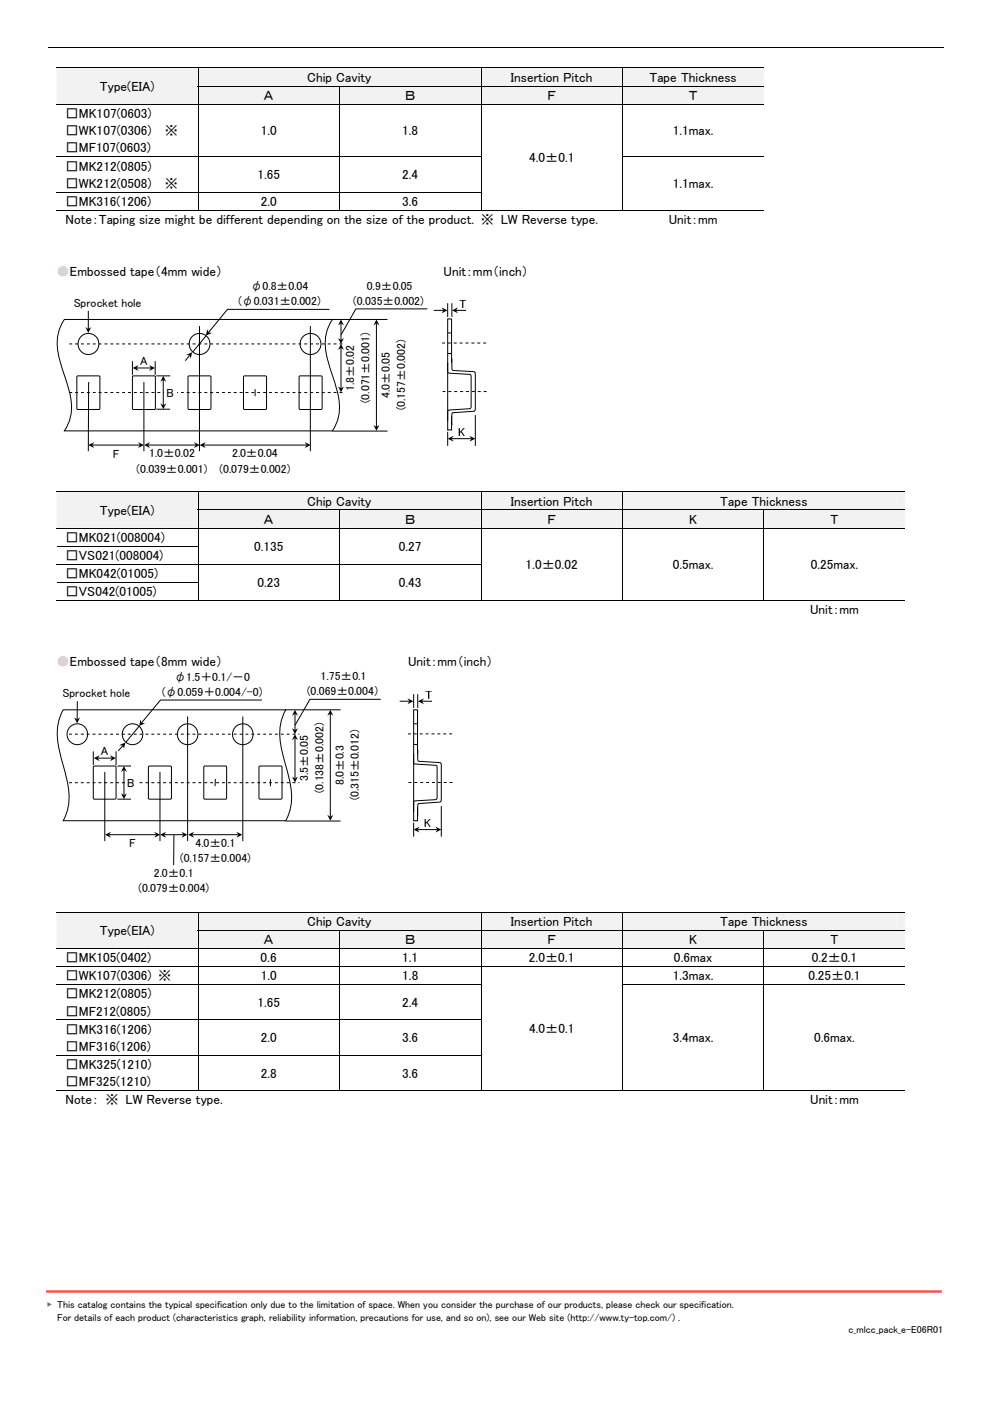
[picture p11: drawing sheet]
<svg xmlns="http://www.w3.org/2000/svg" width="210mm" height="297mm" viewBox="0 0 210 297" stroke-linecap="round" stroke-linejoin="round" font-family="sans-serif">
<path d="M9.8 273.8h190" fill="none" stroke="#ff5050" stroke-width=".53"/>
<g fill="#f2f2f2">
<path d="M12 14.5h29.9v7.5h-29.9z"/>
<path d="M13.9 16.4h26.2v3.7h-26.2z"/>
<path d="M42.1 14.5h59.8v3.7h-59.8z"/>
<path d="M43.9 14.5h56.2v3.7h-56.2z"/>
<path d="M102.1 14.5h29.8v3.7h-29.8z"/>
<path d="M103.9 14.5h26.2v3.7h-26.2z"/>
<path d="M132.1 14.5h29.9v3.7h-29.9z"/>
<path d="M133.9 14.5h26.2v3.7h-26.2z"/>
</g>
<path d="M12 14.4h150M42 14.5v3.7M102 14.5v3.7M132 14.5v3.7" fill="none" stroke="#000" stroke-width=".21"/>
<g fill="#f2f2f2">
<path d="M42.1 18.4h29.8v3.6h-29.8z"/>
<path d="M43.9 18.4h26.2v3.6h-26.2z"/>
<path d="M72.1 18.4h29.8v3.6h-29.8z"/>
<path d="M73.9 18.4h26.2v3.6h-26.2z"/>
<path d="M102.1 18.4h29.8v3.6h-29.8z"/>
<path d="M103.9 18.4h26.2v3.6h-26.2z"/>
<path d="M132.1 18.4h29.9v3.6h-29.9z"/>
<path d="M133.9 18.4h26.2v3.6h-26.2z"/>
</g>
<g fill="none" stroke="#000" stroke-width=".21">
<path d="M42 18.3v3.7M72 18.3v3.7M102 18.3v3.7M132 18.3v3.7M162 18.2h-120.1M12 22.1h150M12 33.3h90.1M42 22.2v11M42 33.3v7.4M72 22.2v11M72 33.3v7.4M102 22.2v11"/>
<path d="M102 33.3v7.4M132 22.2v11M132 33.3v7.4M132.1 33.3h29.9M12 40.7h90.1M12 44.6h150M42 40.8v3.7M72 40.8v3.7M102 40.8v3.7M132 40.8v3.7"/>
</g>
<path d="M131.9 33.2h.2v.1h-.2zM131.9 40.7h.2v.1h-.2z" fill="#000"/>
<path d="M92 65.8h2.1M94.9 70.6h.9M94.9 75h.9" fill="none" stroke="#040000" stroke-width=".21"/>
<g fill="none" stroke="#040000" stroke-width=".21" stroke-dasharray=".6 .6" stroke-linecap="butt">
<path d="M93.8 72.7h.6M95 72.7h.6M96.2 72.7h.7M97.5 72.7h.6M98.7 72.7h.7M100 72.7h.6M101.2 72.7h.7M102.5 72.7h.6M93.9 83h.6M95.1 83h.6M96.4 83h.6M97.6 83h.6"/>
<path d="M98.8 83h.7M100.1 83h.6M101.3 83h.7M102.6 83h.6"/>
</g>
<path d="M93.7 65.2l1.2 .6-1.2 .6 .4-.6z" fill-rule="evenodd" fill="#040000"/>
<path d="M96.7 65.8h2.1" fill="none" stroke="#040000" stroke-width=".21"/>
<path d="M95.9 65.8l1.2-.6-.4 .6 .4 .6z" fill-rule="evenodd" fill="#040000"/>
<path d="M95.8 93h4.2" fill="none" stroke="#040000" stroke-width=".21"/>
<g fill="#040000">
<path d="M99.6 92.4l1.2 .6-1.2 .6 .4-.6z" fill-rule="evenodd"/>
<path d="M95 93l1.2-.6-.4 .6 .4 .6z" fill-rule="evenodd"/>
</g>
<path d="M94.9 67.6h.9M95 64.3v2.9M95 67.6v23.7M95.8 67.6v9.4M95.8 64.3v2.9M95 91.1h.8M95 91.6v2.9M95.8 88.3v2.9M100.8 88v6.5" fill="none" stroke="#040000" stroke-width=".21"/>
<g fill="#040000">
<path d="M97.5 63.6h1.3v.2h-.5v1.5h-.3v-1.5h-.5z"/>
<path d="M97.3 90.8h.3v.8l.7-.8h.3l-.7 .7 .7 .9h-.3l-.6-.8-.1 .2v.6h-.3z"/>
</g>
<path d="M13.7 67.7h56.8a9.8 9.8 0 0 0-1.1 8.4l1.3 4.1a15 15 0 0 1 1.1 8.4l-.5 1.4-.8 1.4h-56.8a10 10 0 0 0 .8-9.2l-1.3-4a13.7 13.7 0 0 1-.8-7.8l.5-1.4zM28.1 76.6v2.9M32.9 76.6v2.9M42.3 69.1v26.6M95 76.9v1.8l.1 .4 4.7 .4 .1 4-.1 3.1-4.7 .4-.1 2.3M95.8 76v2.1l.3 .4 4.5 .3 .1 .1 .1 4.7-.1 3.5-4.8 .5-.1 2.5M18.8 81l-.1 14.7M19.6 94.4h10.1M30.5 81v14.7" fill="none" stroke="#040000" stroke-width=".21"/>
<g fill="none" stroke="#040000" stroke-width=".21" stroke-dasharray=".6 .6" stroke-linecap="butt">
<path d="M14.7 72.9h.6M15.9 72.9h.7M17.2 72.9h.6M18.4 72.9h.6M19.7 72.9h.6M20.9 72.9h.6M22.2 72.9h.6M23.4 72.9h.6M24.7 72.9h.6M25.9 72.9h.6M27.2 72.9h.6M28.4 72.9h.6"/>
<path d="M29.7 72.9h.6M30.9 72.9h.6M32.1 72.9h.7M33.4 72.9h.6M34.6 72.9h.6M35.9 72.9h.6M37.1 72.9h.6M38.4 72.9h.6M39.6 72.9h.6M40.9 72.9h.6M42.1 72.9h.6M43.3 72.9h.7"/>
<path d="M44.6 72.9h.6M45.8 72.9h.7M47.1 72.9h.6M48.3 72.9h.7M49.6 72.9h.6M50.8 72.9h.7M52.1 72.9h.6M53.3 72.9h.6M54.6 72.9h.6M55.8 72.9h.6M57.1 72.9h.6M58.3 72.9h.6"/>
<path d="M59.5 72.9h.7M60.8 72.9h.6M62 72.9h.7M63.3 72.9h.6M64.5 72.9h.7M65.8 72.9h.6M67 72.9h.6M68.3 72.9h.6M69.5 72.9h.6M70.8 72.9h.6M72 72.9h.6"/>
</g>
<g fill="#040000">
<path d="M29.3 93.7l1.2 .7-1.2 .6 .4-.6z" fill-rule="evenodd"/>
<path d="M18.7 94.4l1.3-.7-.4 .7 .4 .6z" fill-rule="evenodd"/>
</g>
<path d="M43.2 94.4h21.8" fill="none" stroke="#040000" stroke-width=".21"/>
<g fill="#040000">
<path d="M64.6 93.7l1.3 .7-1.3 .6 .4-.6z" fill-rule="evenodd"/>
<path d="M42.4 94.4l1.2-.7-.4 .7 .4 .6z" fill-rule="evenodd"/>
</g>
<path d="M31.4 94.4h10.1" fill="none" stroke="#040000" stroke-width=".21"/>
<g fill="#040000">
<path d="M41.1 93.7l1.3 .7-1.3 .6 .4-.6z" fill-rule="evenodd"/>
<path d="M30.6 94.4l1.2-.7-.4 .7 .4 .6z" fill-rule="evenodd"/>
</g>
<path d="M70.4 67.7h11.8M72.3 68.6v3.5M70.4 91.4h11.8" fill="none" stroke="#040000" stroke-width=".21"/>
<g fill="#040000">
<path d="M71.7 71.7l.6 .4 .6-.4-.6 1.2z" fill-rule="evenodd"/>
<path d="M72.3 67.7l.6 1.3-.6-.4-.6 .4z" fill-rule="evenodd"/>
</g>
<path d="M72.3 73.8v8.5" fill="none" stroke="#040000" stroke-width=".21"/>
<g fill="#040000">
<path d="M71.7 81.9l.6 .4 .6-.4-.6 1.3z" fill-rule="evenodd"/>
<path d="M72.3 72.9l.6 1.3-.6-.4-.6 .4z" fill-rule="evenodd"/>
</g>
<path d="M79.8 68.6v21.9" fill="none" stroke="#040000" stroke-width=".21"/>
<g fill="#040000">
<path d="M79.2 90.1l.6 .4 .7-.4-.7 1.3z" fill-rule="evenodd"/>
<path d="M79.8 67.7l.7 1.3-.7-.4-.6 .4z" fill-rule="evenodd"/>
</g>
<path d="M16.4 79.8h4.7v7h-4.7zM29 78h3M54.1 82.5v1.5" fill="none" stroke="#040000" stroke-width=".21"/>
<g fill="none" stroke="#040000" stroke-width=".21" stroke-dasharray=".6 .6" stroke-linecap="butt">
<path d="M14.7 83.2h.6M15.9 83.2h.7M17.2 83.2h.6M18.4 83.2h.6M19.7 83.2h.6M20.9 83.2h.6M22.2 83.2h.6M23.4 83.2h.6M24.7 83.2h.6M25.9 83.2h.6M27.2 83.2h.6M28.4 83.2h.6"/>
<path d="M29.7 83.2h.6M30.9 83.2h.6M32.1 83.2h.7M33.4 83.2h.6M34.6 83.2h.6M35.9 83.2h.6M37.1 83.2h.6M38.4 83.2h.6M39.6 83.2h.6M40.9 83.2h.6M42.1 83.2h.6M43.3 83.2h.7"/>
<path d="M44.6 83.2h.6M45.8 83.2h.7M47.1 83.2h.6M48.3 83.2h.7M49.6 83.2h.6M50.8 83.2h.7M52.1 83.2h.6M53.3 83.2h.6M54.6 83.2h.6M55.8 83.2h.6M57.1 83.2h.6M58.3 83.2h.6"/>
<path d="M59.5 83.2h.7M60.8 83.2h.6M62 83.2h.7M63.3 83.2h.6M64.5 83.2h.7M65.8 83.2h.6M67 83.2h.6M68.3 83.2h.6M69.5 83.2h.6M70.8 83.2h.6M72 83.2h.6"/>
</g>
<g fill="#040000">
<path d="M31.6 77.4l1.3 .6-1.3 .7 .4-.7z" fill-rule="evenodd"/>
<path d="M28.1 78l1.3-.6-.4 .6 .4 .7z" fill-rule="evenodd"/>
</g>
<path d="M33.1 79.7h3M33.1 86.8h3M34.6 80.5v5.4" fill="none" stroke="#040000" stroke-width=".21"/>
<g fill="#040000">
<path d="M34 85.5l.6 .4 .6-.4-.6 1.3z" fill-rule="evenodd"/>
<path d="M34.6 79.7l.6 1.2-.6-.4-.6 .4z" fill-rule="evenodd"/>
</g>
<path d="M34.8 81.6h2.7v2.9h-2.7z" fill="#fff"/>
<g fill="none" stroke="#040000" stroke-width=".21">
<path d="M40.2 75.3l-.9 1.2M43.7 71.2l-2.8 3.5"/>
<circle cx="18.8" cy="72.9" r="2.22"/>
<circle cx="42.4" cy="72.9" r="2.22"/>
</g>
<path d="M39.5 75.3l1.2-.6-.3 1.4-.2-.8z" fill-rule="evenodd" fill="#040000"/>
<path d="M69.9 65.6h-21.7l-4 4.9" fill="none" stroke="#040000" stroke-width=".21"/>
<path d="M44 69.8l.2 .7 .8 .1-1.3 .6z" fill-rule="evenodd" fill="#040000"/>
<path d="M18.7 65.9v3.9M90.6 65.5h-15.1l-3.2 5.5" fill="none" stroke="#040000" stroke-width=".21"/>
<path d="M18.1 69.3l.6 .5 .7-.5-.7 1.3z" fill-rule="evenodd" fill="#040000"/>
<g fill="none" stroke="#040000" stroke-width=".21">
<path d="M28.1 79.8h4.8l.1 6.8-.2 .2h-4.7zM39.9 79.8h4.8v6.8l-.1 .2h-4.7zM51.7 79.8h4.8v6.8l-.1 .2h-4.7zM63.5 79.8h4.8v6.8l-.1 .2h-4.7zM65.8 69.1v26.6"/>
<circle cx="65.9" cy="72.9" r="2.23"/>
</g>
<g fill="#f2f2f2">
<path d="M12 104.4h29.9v7.5h-29.9z"/>
<path d="M13.9 106.3h26.2v3.6h-26.2z"/>
<path d="M42.1 104.4h59.8v3.6h-59.8z"/>
<path d="M43.9 104.4h56.2v3.6h-56.2z"/>
<path d="M102.1 104.4h29.8v3.6h-29.8z"/>
<path d="M103.9 104.4h26.2v3.6h-26.2z"/>
<path d="M132.1 104.4h59.9v3.6h-59.9z"/>
<path d="M133.9 104.4h56.2v3.6h-56.2z"/>
</g>
<path d="M12 104.3h180M42 104.4v3.6M102 104.4v3.6M132 104.4v3.6" fill="none" stroke="#000" stroke-width=".21"/>
<g fill="#f2f2f2">
<path d="M42.1 108.2h29.8v3.7h-29.8z"/>
<path d="M43.9 108.2h26.2v3.7h-26.2z"/>
<path d="M72.1 108.2h29.8v3.7h-29.8z"/>
<path d="M73.9 108.2h26.2v3.7h-26.2z"/>
<path d="M102.1 108.2h29.8v3.7h-29.8z"/>
<path d="M103.9 108.2h26.2v3.7h-26.2z"/>
<path d="M132.1 108.2h29.9v3.7h-29.9z"/>
<path d="M133.9 108.2h26.2v3.7h-26.2z"/>
<path d="M162.1 108.2h29.9v3.7h-29.9z"/>
<path d="M163.9 108.2h26.2v3.7h-26.2z"/>
</g>
<g fill="none" stroke="#000" stroke-width=".21">
<path d="M12 112h180M12 115.8h30.1M12 119.6h90.1M41.9 108.1h150.1M42 108.2v3.7M42 112v3.7M42 115.9v3.6M42 119.7v3.7M72 108.2v3.7M72 112v3.7M72 115.9v3.6M72 119.7v3.7"/>
<path d="M102 108.2v3.7M102 112v3.7M102 115.9v3.6M102 119.7v3.7M132 108.2v3.7M132 112v3.7M132 115.9v3.6M132 119.7v3.7M162 108.2v3.7M162 112v3.7M162 115.9v3.6M162 119.7v3.7"/>
<path d="M12 123.5h30.1M12 127.3h180M42 123.5v3.7M72 123.5v3.7M102 123.5v3.7M132 123.5v3.7M162 123.5v3.7"/>
</g>
<path d="M71.9 115.7h.2v.2h-.2zM101.9 115.7h.2v.2h-.2zM131.9 115.7h.2v.2h-.2zM131.9 119.5h.2v.2h-.2zM161.9 115.7h.2v.2h-.2zM161.9 119.5h.2v.2h-.2zM71.9 123.4h.2v.1h-.2zM101.9 123.4h.2v.1h-.2zM131.9 123.4h.2v.1h-.2zM161.9 123.4h.2v.1h-.2z" fill="#000"/>
<path d="M84.8 148.7h2M87.7 153.5h.9M87.7 157.8h.9" fill="none" stroke="#040000" stroke-width=".21"/>
<g fill="none" stroke="#040000" stroke-width=".21" stroke-dasharray=".6 .6" stroke-linecap="butt">
<path d="M86.5 155.6h.7M87.8 155.6h.6M89 155.6h.6M90.3 155.6h.6M91.5 155.6h.6M92.8 155.6h.6M94 155.6h.6M95.3 155.6h.6M86.6 165.9h.6M87.9 165.9h.6M89.1 165.9h.6M90.4 165.9h.6"/>
<path d="M91.6 165.9h.6M92.9 165.9h.6M94.1 165.9h.6M95.4 165.9h.6"/>
</g>
<path d="M86.4 148.1l1.3 .6-1.3 .6 .4-.6z" fill-rule="evenodd" fill="#040000"/>
<path d="M89.5 148.7h2.1" fill="none" stroke="#040000" stroke-width=".21"/>
<path d="M88.7 148.7l1.2-.6-.4 .6 .4 .6z" fill-rule="evenodd" fill="#040000"/>
<path d="M88.6 175.9h4.2" fill="none" stroke="#040000" stroke-width=".21"/>
<g fill="#040000">
<path d="M92.4 175.3l1.2 .6-1.2 .6 .4-.6z" fill-rule="evenodd"/>
<path d="M87.7 175.9l1.3-.6-.4 .6 .4 .6z" fill-rule="evenodd"/>
</g>
<path d="M87.7 150.5h.9M87.7 147.2v2.9M87.7 150.5v23.7M88.6 150.5v9.4M88.6 147.2v2.9M87.7 174h.9M87.7 174.4v3M88.6 171.2v2.9M93.6 170.9v6.5" fill="none" stroke="#040000" stroke-width=".21"/>
<g fill="#040000">
<path d="M90.2 146.5h1.4v.1h-.5v1.6h-.3v-1.6h-.6z"/>
<path d="M90.1 173.7h.2v.7l.8-.7h.3l-.7 .6 .7 1h-.3l-.6-.8-.2 .2v.6h-.2z"/>
</g>
<g fill="none" stroke="#040000" stroke-width=".21">
<path d="M13.4 150.5h47.2a12.2 12.2 0 0 0-.6 9.7l1.2 4.1a12.9 12.9 0 0 1-.6 9.7h-47.2a12.2 12.2 0 0 0 .6-9.7l-1.2-4.1a12.9 12.9 0 0 1 .6-9.7zM19.8 159.3v2.9M24.6 159.3v2.9M39.8 151.9v26.4M51.5 151.9v26.4M87.7 159.8l.2 2.1 4.5 .4h.2l.1 .6-.1 6.5-4.8 .5-.1 2.2M88.6 158.9v2.1l.1 .3 4.6 .4 .2 .1 .1 .7-.1 7.4-4.8 .5-.1 2.6M22.2 163.7v14.6M23.1 177h10M33.9 163.7v14.6"/>
<circle cx="39.8" cy="155.7" r="2.2"/>
<circle cx="51.5" cy="155.7" r="2.2"/>
</g>
<g fill="none" stroke="#040000" stroke-width=".21" stroke-dasharray=".6 .6" stroke-linecap="butt">
<path d="M14.6 155.7h.7M15.9 155.7h.6M17.1 155.7h.7M18.4 155.7h.6M19.6 155.7h.7M20.9 155.7h.6M22.1 155.7h.7M23.4 155.7h.6M24.6 155.7h.7M25.9 155.7h.6M27.1 155.7h.6M28.4 155.7h.6"/>
<path d="M29.6 155.7h.6M30.9 155.7h.6M32.1 155.7h.6M33.4 155.7h.6M34.6 155.7h.6M35.9 155.7h.6M37.1 155.7h.6M38.4 155.7h.6M39.6 155.7h.6M40.8 155.7h.7M42.1 155.7h.6M43.3 155.7h.7"/>
<path d="M44.6 155.7h.6M45.8 155.7h.7M47.1 155.7h.6M48.3 155.7h.7M49.6 155.7h.6M50.8 155.7h.6M52.1 155.7h.6M53.3 155.7h.6M54.6 155.7h.6M55.8 155.7h.6M57.1 155.7h.6M58.3 155.7h.6"/>
<path d="M59.6 155.7h.6M60.8 155.7h.6M62 155.7h.7M63.3 155.7h.2"/>
</g>
<g fill="#040000">
<path d="M32.7 176.4l1.3 .6-1.3 .6 .4-.6z" fill-rule="evenodd"/>
<path d="M22.3 177l1.2-.6-.4 .6 .4 .6z" fill-rule="evenodd"/>
</g>
<path d="M40.7 177h9.9" fill="none" stroke="#040000" stroke-width=".21"/>
<g fill="#040000">
<path d="M50.1 176.4l1.3 .6-1.3 .6 .5-.6z" fill-rule="evenodd"/>
<path d="M39.9 177l1.2-.6-.4 .6 .4 .6z" fill-rule="evenodd"/>
</g>
<path d="M34.8 177h4.1" fill="none" stroke="#040000" stroke-width=".21"/>
<g fill="#040000">
<path d="M38.5 176.4l1.3 .6-1.3 .6 .4-.6z" fill-rule="evenodd"/>
<path d="M34 177l1.2-.6-.4 .6 .4 .6z" fill-rule="evenodd"/>
</g>
<path d="M60.6 150.5h11.6M62.6 151.3v3.5M60.6 174.1h11.6" fill="none" stroke="#040000" stroke-width=".21"/>
<g fill="#040000">
<path d="M61.9 154.4l.7 .4 .6-.4-.6 1.3z" fill-rule="evenodd"/>
<path d="M62.6 150.5l.6 1.2-.6-.4-.7 .4z" fill-rule="evenodd"/>
</g>
<path d="M62.6 156.5v8.6" fill="none" stroke="#040000" stroke-width=".21"/>
<g fill="#040000">
<path d="M61.9 164.7l.7 .4 .6-.4-.6 1.2z" fill-rule="evenodd"/>
<path d="M62.6 155.7l.6 1.2-.6-.4-.7 .4z" fill-rule="evenodd"/>
</g>
<path d="M70.1 151.3v21.9" fill="none" stroke="#040000" stroke-width=".21"/>
<g fill="#040000">
<path d="M69.4 172.8l.7 .4 .6-.4-.6 1.2z" fill-rule="evenodd"/>
<path d="M70.1 150.5l.6 1.2-.6-.4-.7 .4z" fill-rule="evenodd"/>
</g>
<path d="M19.9 162.5h4.7v6.9h-4.7zM20.7 160.7h3M45.7 165.2l-.1 1.5M57.4 165.2v1.5" fill="none" stroke="#040000" stroke-width=".21"/>
<g fill="none" stroke="#040000" stroke-width=".21" stroke-dasharray=".6 .6" stroke-linecap="butt">
<path d="M14.6 165.9h.7M15.9 165.9h.6M17.1 165.9h.7M18.4 165.9h.6M19.6 165.9h.7M20.9 165.9h.6M22.1 165.9h.7M23.4 165.9h.6M24.6 165.9h.7M25.9 165.9h.6M27.1 165.9h.6M28.4 165.9h.6"/>
<path d="M29.6 165.9h.6M30.9 165.9h.6M32.1 165.9h.6M33.4 165.9h.6M34.6 165.9h.6M35.9 165.9h.6M37.1 165.9h.6M38.4 165.9h.6M39.6 165.9h.6M40.8 165.9h.7M42.1 165.9h.6M43.3 165.9h.7"/>
<path d="M44.6 165.9h.6M45.8 165.9h.7M47.1 165.9h.6M48.3 165.9h.7M49.6 165.9h.6M50.8 165.9h.6M52.1 165.9h.6M53.3 165.9h.6M54.6 165.9h.6M55.8 165.9h.6M57.1 165.9h.6M58.3 165.9h.6"/>
<path d="M59.6 165.9h.6M60.8 165.9h.6M62 165.9h.7M63.3 165.9h.2"/>
</g>
<g fill="#040000">
<path d="M23.3 160.1l1.3 .6-1.3 .7 .4-.7z" fill-rule="evenodd"/>
<path d="M19.9 160.7l1.2-.6-.4 .6 .4 .7z" fill-rule="evenodd"/>
</g>
<path d="M24.9 162.4h2.9M24.9 169.4h2.9M26.3 163.2v5.4" fill="none" stroke="#040000" stroke-width=".21"/>
<g fill="#040000">
<path d="M25.7 168.2l.6 .4 .6-.4-.6 1.2z" fill-rule="evenodd"/>
<path d="M26.3 162.4l.6 1.3-.6-.5-.6 .5z" fill-rule="evenodd"/>
</g>
<path d="M26.4 164.4h2.8v2.9h-2.8z" fill="#fff"/>
<g fill="none" stroke="#040000" stroke-width=".21">
<path d="M26.1 158.1l-1 1.1M29.5 154l-2.8 3.4"/>
<circle cx="16.4" cy="155.7" r="2.2"/>
<circle cx="28.1" cy="155.7" r="2.19"/>
</g>
<path d="M25.3 158l1.3-.6-.3 1.4-.2-.7z" fill-rule="evenodd" fill="#040000"/>
<path d="M55.5 148.4h-21.5l-4 4.8M36.9 177l-.1 6.4" fill="none" stroke="#040000" stroke-width=".21"/>
<path d="M29.8 152.5l.2 .7 .8 .2-1.3 .5z" fill-rule="evenodd" fill="#040000"/>
<path d="M16.4 148.7v3.8M80.8 148.3h-15.1l-3.1 5.5" fill="none" stroke="#040000" stroke-width=".21"/>
<path d="M15.7 152.1l.7 .4 .6-.4-.6 1.3z" fill-rule="evenodd" fill="#040000"/>
<path d="M31.5 162.5h4.8v6.9h-4.8zM43.3 162.5h4.7v6.9h-4.7zM55 162.5h4.7v6.9h-4.7z" fill="none" stroke="#040000" stroke-width=".21"/>
<g fill="#f2f2f2">
<path d="M12 193.5h29.9v7.5h-29.9z"/>
<path d="M13.9 195.4h26.2v3.7h-26.2z"/>
<path d="M42.1 193.5h59.8v3.6h-59.8z"/>
<path d="M43.9 193.5h56.2v3.6h-56.2z"/>
<path d="M102.1 193.5h29.8v3.6h-29.8z"/>
<path d="M103.9 193.5h26.2v3.6h-26.2z"/>
<path d="M132.1 193.5h59.9v3.6h-59.9z"/>
<path d="M133.9 193.5h56.2v3.6h-56.2z"/>
</g>
<path d="M12 193.4h180M42 193.5v3.6M102 193.5v3.6M132 193.5v3.6" fill="none" stroke="#000" stroke-width=".21"/>
<g fill="#f2f2f2">
<path d="M42.1 197.3h29.8v3.7h-29.8z"/>
<path d="M43.9 197.3h26.2v3.7h-26.2z"/>
<path d="M72.1 197.3h29.8v3.7h-29.8z"/>
<path d="M73.9 197.3h26.2v3.7h-26.2z"/>
<path d="M102.1 197.3h29.8v3.7h-29.8z"/>
<path d="M103.9 197.3h26.2v3.7h-26.2z"/>
<path d="M132.1 197.3h29.9v3.7h-29.9z"/>
<path d="M133.9 197.3h26.2v3.7h-26.2z"/>
<path d="M162.1 197.3h29.9v3.7h-29.9z"/>
<path d="M163.9 197.3h26.2v3.7h-26.2z"/>
</g>
<g fill="none" stroke="#000" stroke-width=".21">
<path d="M10.1 10.1h190M41.9 197.2h150.1M42 197.3v3.7M72 197.3v3.7M102 197.3v3.7M132 197.3v3.7M162 197.3v3.7M12 201.1h180M12 204.9h180M12 208.7h90.1M12 216.2h90.1M42 201.2v3.6"/>
<path d="M42 205v3.7M42 208.8v7.4M42 216.3v7.3M72 201.2v3.6M72 205v3.7M72 208.8v7.4M72 216.3v7.3M102 201.2v3.6M102 205v3.7M102 208.8v7.4M102 216.3v7.3M132 201.2v3.6"/>
<path d="M132 205v3.7M132 208.8v7.4M132 216.3v7.3M132.1 208.7h59.9M162 201.2v3.6M162 205v3.7M162 208.8v7.4M162 216.3v7.3M12 223.7h90.1M12 231.2h180M42 223.8v7.4M72 223.8v7.4"/>
<path d="M102 223.8v7.4M132 223.8v7.4M162 223.8v7.4"/>
</g>
<path d="M131.9 208.7h.2v.1h-.2zM131.9 216.2h.2v.1h-.2zM161.9 216.2h.2v.1h-.2zM131.9 223.6h.2v.2h-.2zM161.9 223.6h.2v.2h-.2z" fill="#000"/>
<g font-size="2.8">
<text x="65.2" y="17.3">Chip Cavity</text>
<text x="108.4" y="17.3">Insertion Pitch</text>
<text x="137.8" y="17.3">Tape Thickness</text>
<text x="21.2" y="19.2">Type(EIA)</text>
<text x="56" y="21.2">Ａ</text>
<text x="85.9" y="21.2">Ｂ</text>
<text x="116.1" y="21.2">Ｆ</text>
<text x="146.2" y="21.2">Ｔ</text>
<text x="13.9" y="25">□MK107(0603)</text>
<text x="13.9" y="28.7">□WK107(0306)</text>
<text x="34.9" y="28.7">※</text>
<text x="55.3" y="28.7">1.0</text>
<text x="85.3" y="28.7">1.8</text>
<text x="142.7" y="28.7">1.1max.</text>
<text x="13.9" y="32.3">□MF107(0603)</text>
<text x="112.2" y="34.3">4.0±0.1</text>
<text x="13.9" y="36.2">□MK212(0805)</text>
<text x="13.9" y="39.8">□WK212(0508)</text>
<text x="34.9" y="39.8">※</text>
<text x="54.6" y="38">1.65</text>
<text x="85.3" y="38">2.4</text>
<text x="142.7" y="39.9">1.1max.</text>
<text x="13.9" y="43.6">□MK316(1206)</text>
<text x="13.9" y="47.5">Note：Taping size might be different depending on the size of the product. ※ LW Reverse type.</text>
<text x="55.3" y="43.6">2.0</text>
<text x="85.3" y="43.6">3.6</text>
<text x="141.9" y="47.5">Unit：mm</text>
<text x="94.1" y="58.5">Unit：mm（inch）</text>
<text x="65.2" y="107.2">Chip Cavity</text>
<text x="108.4" y="107.2">Insertion Pitch</text>
<text x="152.8" y="107.2">Tape Thickness</text>
<text x="21.2" y="109.1">Type(EIA)</text>
<text x="56" y="111">Ａ</text>
<text x="85.9" y="111">Ｂ</text>
<text x="116.1" y="111">Ｆ</text>
<text x="146.2" y="111">K</text>
<text x="176.2" y="111">T</text>
<text x="13.9" y="114.9">□MK021(008004)</text>
<text x="13.9" y="118.7">□VS021(008004)</text>
<text x="53.9" y="116.8">0.135</text>
<text x="84.6" y="116.8">0.27</text>
<text x="13.9" y="122.5">□MK042(01005)</text>
<text x="54.6" y="124.5">0.23</text>
<text x="84.6" y="124.5">0.43</text>
<text x="111.5" y="120.6">1.0±0.02</text>
<text x="142.7" y="120.6">0.5max.</text>
<text x="172" y="120.6">0.25max.</text>
<text x="13.9" y="126.4">□VS042(01005)</text>
<text x="171.8" y="130.2">Unit：mm</text>
<text x="86.6" y="141.2">Unit：mm（inch）</text>
<text x="65.2" y="196.3">Chip Cavity</text>
<text x="108.4" y="196.3">Insertion Pitch</text>
<text x="152.8" y="196.3">Tape Thickness</text>
<text x="13.9" y="204">□MK105(0402)</text>
<text x="21.2" y="198.2">Type(EIA)</text>
<text x="55.3" y="204">0.6</text>
<text x="56" y="200.2">Ａ</text>
<text x="85.3" y="204">1.1</text>
<text x="85.9" y="200.2">Ｂ</text>
<text x="112.2" y="204">2.0±0.1</text>
<text x="116.1" y="200.2">Ｆ</text>
<text x="143" y="204">0.6max</text>
<text x="146.2" y="200.2">K</text>
<text x="172.2" y="204">0.2±0.1</text>
<text x="176.2" y="200.2">T</text>
<text x="13.9" y="207.8">□WK107(0306) ※</text>
<text x="55.3" y="207.8">1.0</text>
<text x="85.3" y="207.8">1.8</text>
<text x="142.7" y="207.8">1.3max.</text>
<text x="171.5" y="207.8">0.25±0.1</text>
<text x="13.9" y="211.6">□MK212(0805)</text>
<text x="13.9" y="215.3">□MF212(0805)</text>
<text x="54.6" y="213.5">1.65</text>
<text x="85.3" y="213.5">2.4</text>
<text x="13.9" y="219.2">□MK316(1206)</text>
<text x="55.3" y="221">2.0</text>
<text x="85.3" y="221">3.6</text>
<text x="112.2" y="219.1">4.0±0.1</text>
<text x="142.7" y="221">3.4max.</text>
<text x="172.7" y="221">0.6max.</text>
<text x="13.9" y="222.8">□MF316(1206)</text>
<text x="13.9" y="226.7">□MK325(1210)</text>
<text x="13.9" y="230.3">□MF325(1210)</text>
<text x="55.3" y="228.5">2.8</text>
<text x="85.3" y="228.5">3.6</text>
<text x="13.9" y="234.1">Note： ※ LW Reverse type.</text>
<text x="171.8" y="234.1">Unit：mm</text>
</g>
<g font-size="2.8" fill="#fcc">
<text x="12" y="58.5">●Embossed tape（4mm wide）</text>
<text x="12" y="141.2">●Embossed tape（8mm wide）</text>
</g>
<g font-size="2.5" fill="#040000">
<text x="15.6" y="65.1">Sprocket hole</text>
<text x="50.6" y="64.8">(φ0.031±0.002)</text>
<text x="53.2" y="61.5">φ0.8±0.04</text>
<text x="74.9" y="64.6">(0.035±0.002)</text>
<text x="77.8" y="61.4">0.9±0.05</text>
<text x="29.7" y="77.4">A</text>
<text x="75.1" y="82.9" transform="rotate(-90 75.1 82.9)">1.8±0.02</text>
<text x="35.3" y="84.2">B</text>
<text x="78.4" y="85.5" transform="rotate(-90 78.4 85.5)">(0.071±0.001)</text>
<text x="82.7" y="84.4" transform="rotate(-90 82.7 84.4)">4.0±0.05</text>
<text x="85.9" y="87" transform="rotate(-90 85.9 87)">(0.157±0.002)</text>
<text x="23.9" y="97">F</text>
<text x="29" y="100.2">(0.039±0.001)</text>
<text x="31.6" y="97">1.0±0.02</text>
<text x="46.6" y="100.2">(0.079±0.002)</text>
<text x="49.2" y="97">2.0±0.04</text>
<text x="13.3" y="147.8">Sprocket hole</text>
<text x="34.4" y="147.6">(φ0.059＋0.004/-0)</text>
<text x="37" y="144.3">φ1.5＋0.1/－0</text>
<text x="65.1" y="147.4">(0.069±0.004）</text>
<text x="68" y="144.2">1.75±0.1</text>
<text x="21.4" y="160.1">A</text>
<text x="27" y="166.9">B</text>
<text x="65.4" y="165.5" transform="rotate(-90 65.4 165.5)">3.5±0.05</text>
<text x="72.9" y="166.5" transform="rotate(-90 72.9 166.5)">8.0±0.3</text>
<text x="68.6" y="168.2" transform="rotate(-90 68.6 168.2)">(0.138±0.002)</text>
<text x="76.1" y="169.7" transform="rotate(-90 76.1 169.7)">(0.315±0.012)</text>
<text x="27.4" y="179.6">F</text>
<text x="41.5" y="179.6">4.0±0.1</text>
<text x="32.6" y="185.9">2.0±0.1</text>
<text x="38.2" y="182.8">(0.157±0.004)</text>
<text x="29.4" y="189.2">(0.079±0.004)</text>
</g>
<text font-size="2.1" fill="#717071" x="10" y="277.2">▶ This catalog contains the typical specification only due to the limitation of space. When you consider the purchase of our products, please check our specification.</text>
<g font-size="2.1">
<text x="12.1" y="280">For details of each product (characteristics graph, reliability information, precautions for use, and so on), see our Web site (http://www.ty-top.com/) .</text>
<text x="180" y="282.7">c_mlcc_pack_e-E06R01</text>
</g>
</svg>
